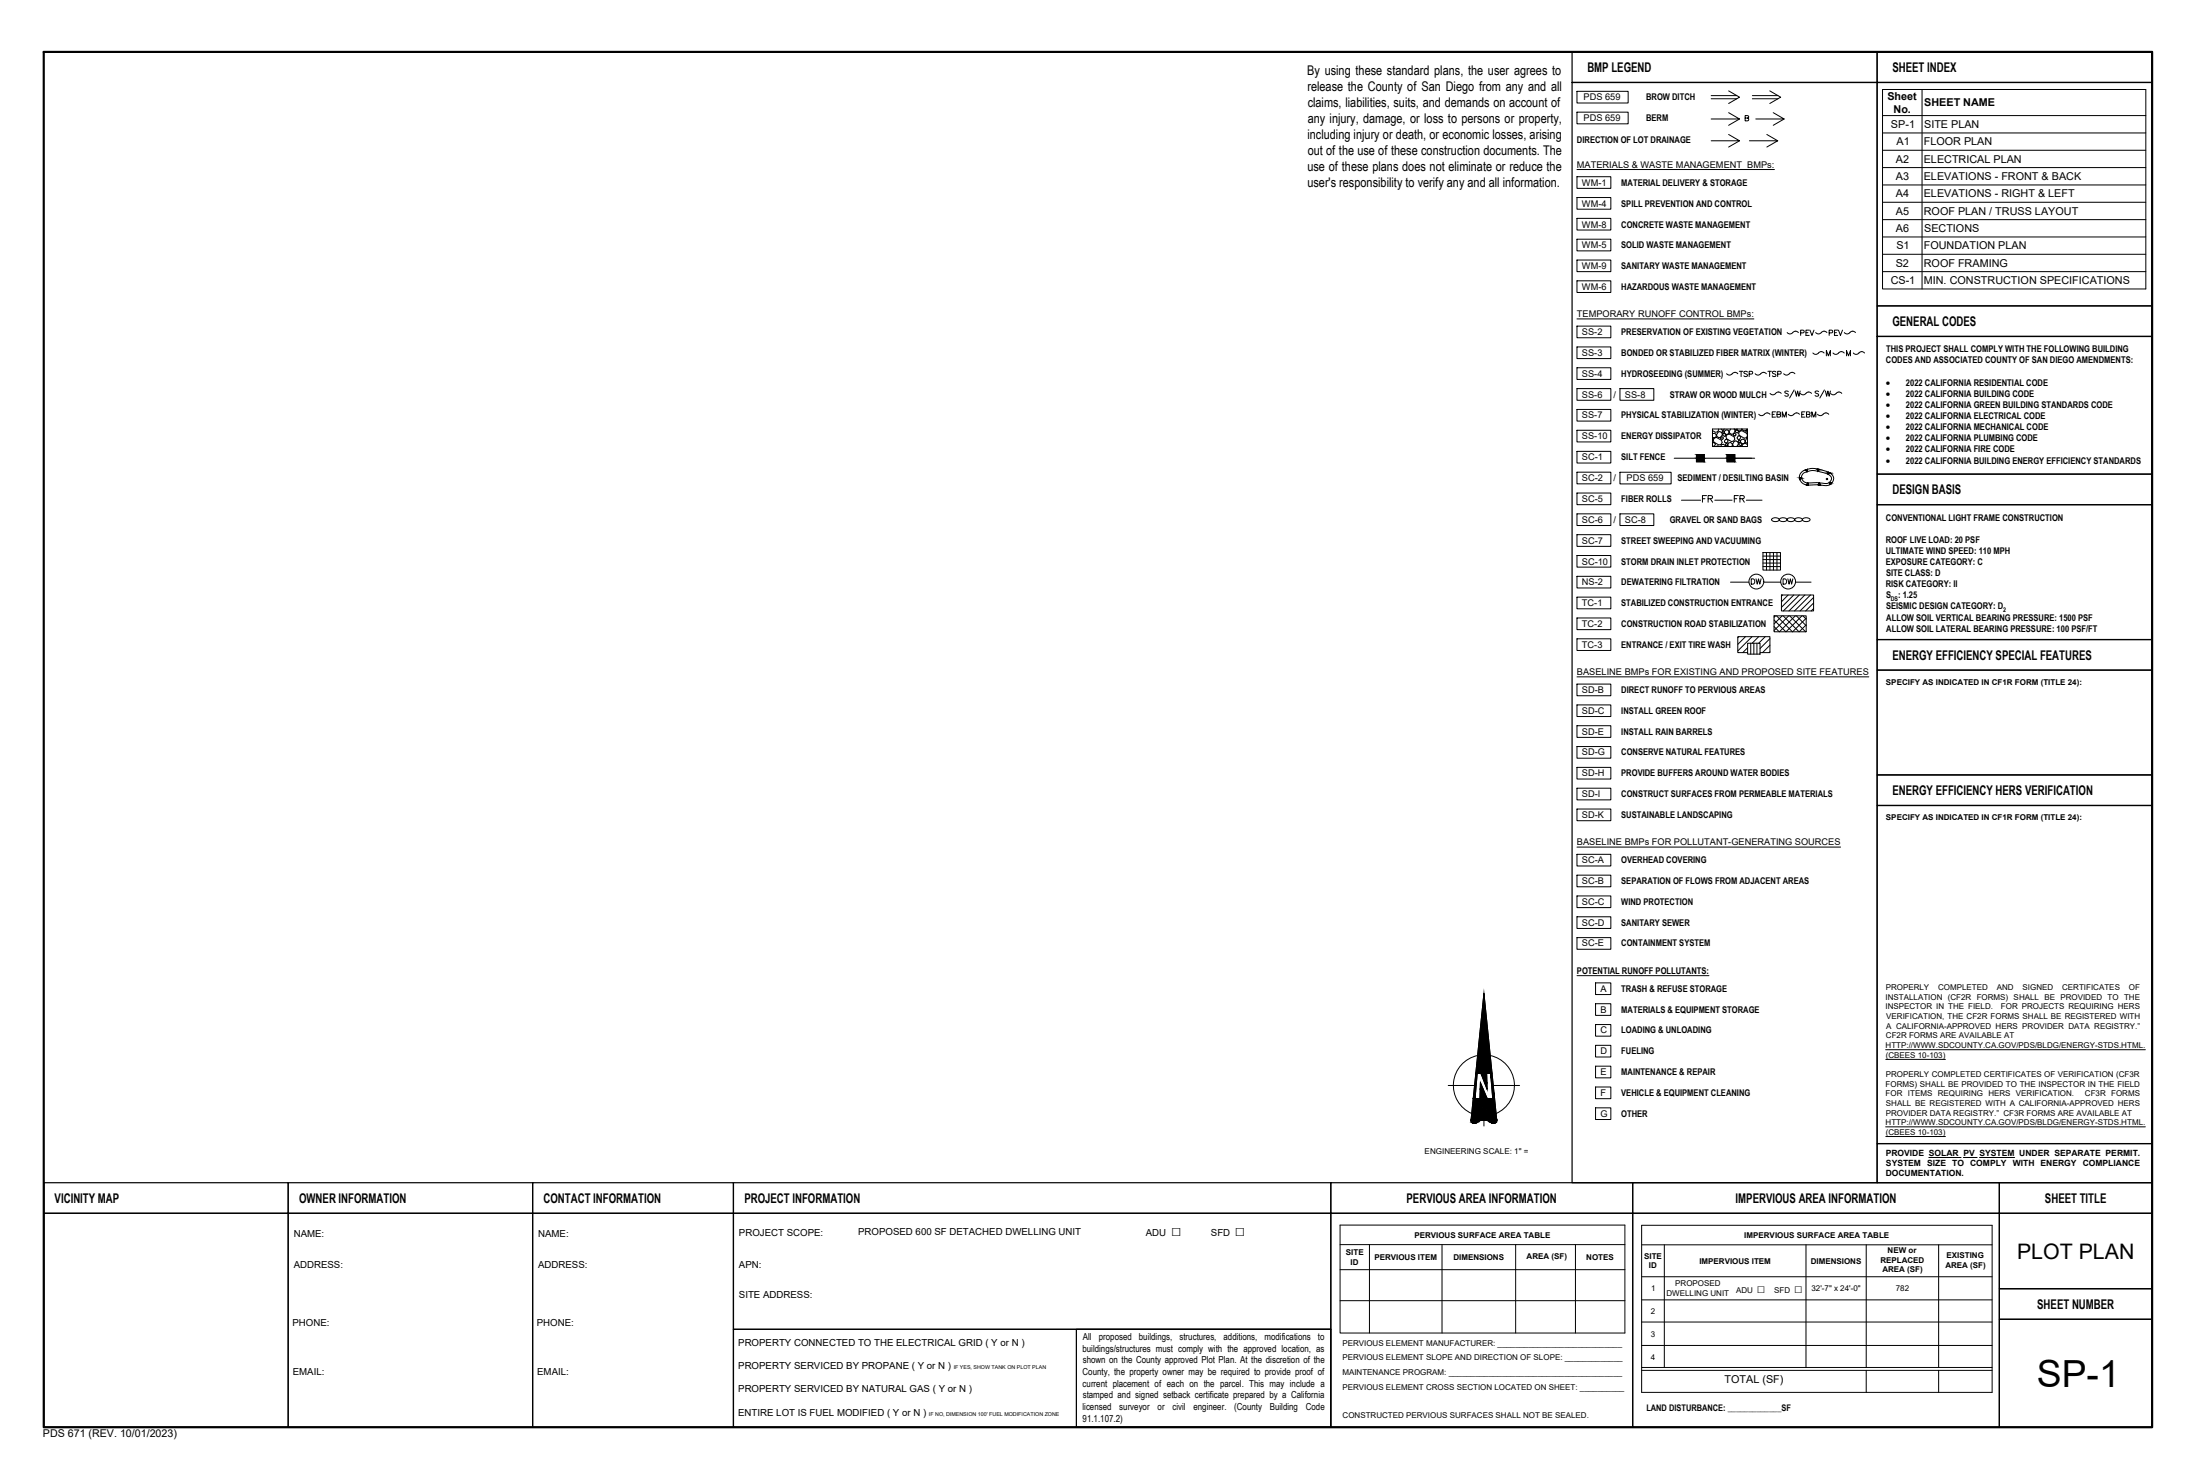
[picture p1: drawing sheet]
<svg xmlns="http://www.w3.org/2000/svg" width="914mm" height="610mm" viewBox="0 0 914 610" stroke-linecap="round" stroke-linejoin="round" font-family="sans-serif">
<path d="M18.2 21.6h876.3v571.5h-876.3z" fill="none" stroke="#000" stroke-width=".91"/>
<g fill="none" stroke="#000" stroke-width=".51">
<path d="M653.4 21.6h126.8v12.7h-126.8zM653.4 34.3h126.8v457.2h-126.8zM780.2 21.6h114.3v12.7h-114.3zM780.2 34.3h114.3v92.8h-114.3zM780.2 127.1h114.3v69.9h-114.3v-57.2h114.3h-114.3zM780.2 197h114.3v12.7h-114.3zM780.2 209.7h114.3v56.1h-114.3zM780.2 278.5h114.3v43.5h-114.3zM780.2 265.8h114.3v12.7h-114.3zM780.2 334.7h114.3v140.5h-114.3zM780.2 322h114.3v12.7h-114.3zM780.2 475.2h114.3v16.3h-114.3z"/>
<path d="M18.2 491.5h101.6v12.7h-101.6zM119.8 491.5h101.6v12.7h-101.6zM221.4 491.5h83.4v12.7h-83.4zM304.8 491.5h248.3v12.7h-248.3zM553.1 491.5h125.5v12.7h-125.5zM678.6 491.5h152.4v12.7h-152.4zM831 491.5h63.5v12.7h-63.5zM18.2 504.2h101.6v88.9h-101.6zM119.8 504.2h101.6v88.9h-101.6zM221.4 504.2h83.4v88.9h-83.4zM304.8 504.2h248.3v48.2h-248.3zM553.1 504.2h125.5v88.9h-125.5z"/>
<path d="M678.6 504.2h152.4v88.9h-152.4zM831 504.2h63.5v31.3h-63.5zM831 535.5h63.5v12.7h-63.5zM304.8 552.4h248.3v40.7h-248.3zM447.4 552.4h105.7v40.7h-105.7zM831 548.2h63.5v44.9h-63.5z"/>
</g>
<g fill="none" stroke="#000" stroke-width=".42">
<path d="M655.4 38h21.3v4.8h-21.3zM711.2 39.7h10.7M718.5 37.8l4.5 2.6-4.5 2.6M728.3 39.7h10.7M735.6 37.8l4.5 2.6-4.5 2.6M782.4 37.2h109.5v82.9h-109.5zM798.9 37.2v82.9M655.4 46.6h21.3v4.9h-21.3zM711.2 41h10.7M718.5 46.8l4.5 2.6h-11.8M718.5 55.9l4.5 2.6h-11.8M723 49.4l-4.5 2.7"/>
<path d="M723 58.5l-4.5 2.6M725.3 49.1l1.3-.1 .1-.8-1.4-.2v2.2l1.4-.2 .1-.5-.5-.4M727.1 58.5h11.8l-4.5 2.6M728.3 41h10.7M734.4 55.9l4.5 2.6M737 46.8l4.6 2.6h-11.8M741.6 49.4l-4.6 2.7M782.4 48h109.5M782.4 55.2h109.5M655.4 73.4h14.1v4.9h-14.1zM655.4 70.4h82.1M782.4 62.4h109.5"/>
<path d="M782.4 69.6h109.5M782.4 76.9h109.5M655.4 90.7h14.1v4.9h-14.1zM655.4 99.4h14.1v4.8h-14.1zM655.4 82.1h14.1v4.8h-14.1zM782.4 84.1h109.5M782.4 91.3h109.5M782.4 98.5h109.5M655.4 108.1h14.1v4.8h-14.1zM655.4 116.7h14.1v4.8h-14.1zM782.4 105.7h109.5M782.4 112.9h109.5"/>
<path d="M655.4 135.5h14.1v4.9h-14.1zM655.4 132.5h73.6M742.8 138.2a1.75 1.75 0 0 0 2.9-.4l.9-.1 .9 .5M748.4 138.3l1.3-.1 .1-.8-1.4-.2v2.2M750.6 138.2h.8M752 137.2h-1.4v2.2h1.4M752.3 137.2l.8 2.2 .9-2.2M754.7 138.2a1.75 1.75 0 0 0 2.8-.4l1-.1 .8 .5M760.3 138.3l1.2-.1 .1-.8-1.3-.2v2.2M762.5 138.2h.8M763.8 137.2h-1.3v2.2h1.3M764.1 137.2l.9 2.2 .8-2.2"/>
<path d="M766.6 138.2a1.45 1.45 0 0 0 2.3 0M768.9 138.2a1.45 1.45 0 0 1 2.3 0M655.4 144.2h14.1v4.8h-14.1zM655.4 152.8h14.1v4.9h-14.1zM717.6 155.3a1.45 1.45 0 0 0 2.4 0M720 155.3a1.45 1.45 0 0 1 2.3 0M722.9 154.3h1.5M723.7 154.3v2.2M726.3 154.6l-.5-.3-1 .3 .2 .5 1.3 .8-.5 .6-1-.3M727 155.4l1.3-.1 .1-.8-1.4-.2v2.2M729.5 155.3a1.45 1.45 0 0 0 2.3 0M731.8 155.3a1.45 1.45 0 0 1 2.4 0"/>
<path d="M734.8 154.3h1.5M735.5 154.3v2.2M738.1 154.6l-.5-.3-.9 .3 .2 .5 1.2 .8-.5 .6-.9-.3M738.9 155.4l1.2-.1 .1-.8-1.3-.2v2.2M741.4 155.3a1.45 1.45 0 0 0 2.3 0M743.7 155.3a1.45 1.45 0 0 1 2.3 0M753.5 146.7a1.75 1.75 0 0 0 2.8-.4l1-.1 .9 .5M759.1 147.9v-2.2l.8 2.2 .9-2.2v2.2M761.9 146.7a1.75 1.75 0 0 0 2.8-.4l1-.1 .8 .5M767.5 147.9v-2.2l.8 2.2 .8-2.2v2.2M770.3 146.7a1.75 1.75 0 0 0 2.9-.4l.9-.1 .9 .5M655.4 178.8h14.1v4.8h-14.1z"/>
<path d="M655.4 161.5h14.1v4.8h-14.1zM655.4 170.1h14.1v4.9h-14.1zM673.3 161.5h14.1v4.8h-14.1zM711.8 178.3h14.5v7.2h-14.5zM714.3 178.3l-.4 1.1-.9 .2-1.2-.7M715.4 178.3l.6 .5M715.7 179.8l-.9-.5-.7 .3-.7 1.1 .3 .7 .8 .5 .7-.2M715.7 179.8l.2 .7M715.8 179.9l.2-.8 .6 .1-.2 .8-.6-.1M716.4 178.7l-.5 .1M716.7 178.3l-.3 .4M719.3 178.3l-.6 1"/>
<path d="M720.7 178.3l.4 .9-.6 1.1-.7 .2-.9-.5-.2-.7M721 178.3l.7 .3M721.3 179.2l.7 .7 .3-.1M721.5 178.8l-.2 .4M721.9 178.3l-.2 .3M721.9 178.7l.6 .3-.2 .8M721.9 178.7l-.4 .1M722 178.3l.2 .5 .6 .4 .7-.3 .4-.6M723.1 179.2l.9-.2 2.1 1.1 .2 1-.4 .8-.9 .2-2.1-1.2-.2-.9zM723.9 178.3h.1M724.1 178.3l.1 .3M724.2 178.6l.8 .5 .7-.2"/>
<path d="M725.7 179.4l.5 .3M726.1 178.3l-.4 .6M726.3 179.7h.1M726.3 178.7l-.4 .1-.1 .7M731 172.1a1.75 1.75 0 0 0 2.8-.4l1-.1 .9 .6M735.7 163.5a1.45 1.45 0 0 0 2.3 0M736.6 172.2h.8M738 171.1h-1.4v2.2h1.4M738 163.5a1.45 1.45 0 0 1 2.3 0M738.6 172.2l1.2-.1 .1-.8-1.3-.2v2.2l1.3-.2 .2-.5-.6-.4M740.8 173.3v-2.2l.8 2.2 .8-2.2v2.2M743.3 172.1a1.75 1.75 0 0 0 2.8-.4l1-.1 .8 .6"/>
<path d="M743.3 162.8l-.5-.3-1 .3 .2 .5 1.3 .7-.5 .7-1-.3M745.7 162.1l-1.9 3.3M746.1 162.5l.6 2.2 .5-2.2 .5 2.2 .5-2.2M748.9 172.2h.8M750.2 171.1h-1.3v2.2h1.3M750.8 172.2l1.3-.1 .1-.8-1.4-.2v2.2l1.4-.2 .1-.5-.5-.4M752.9 163.5a1.74 1.74 0 0 0-2.8 .4l-1 .1-.8-.5M753 173.3v-2.2l.9 2.2 .8-2.2v2.2M755.4 172.1a1.45 1.45 0 0 0 2.4 0M755.9 162.8l-.5-.3-1 .3 .2 .5 1.3 .7-.5 .7-1-.3M757.8 172.2a1.45 1.45 0 0 1 2.3 0M758.3 162.1l-1.9 3.3"/>
<path d="M758.7 162.5l.5 2.2 .5-2.2 .6 2.2 .5-2.2M765.5 163.5a1.74 1.74 0 0 0-2.8 .4l-1 .1-.8-.5M655.4 187.6h14.1v4.8h-14.1zM655.4 196.2h14.1v4.9h-14.1zM673.3 196.2h21.3v4.9h-21.3zM695.9 190.4h33.4M705.1 188.9h3.2v3h-3.2zM711.8 184.2l.5-.3 .6 .7-.3 .8-.8-.1M711.8 182.6h.1M711.8 181.7l.2 .5M711.8 180.3l.7-.3 .7 .4 .2 .7-.4 .7-.7 .2-.5-.3M712 182.2l-.2 .4"/>
<path d="M712.6 182l.9-.2 2 1.2 .3 .9-.5 .8-.9 .2-2.1-1.2-.2-.9zM713.2 185.5l.8-.2 .4 .2M715.1 185.5l.4-.7 .8-.2 .8 .5 .1 .4M715.3 181.6l-.1 .7 .8 .2 .3-.4M715.7 181.5l.5 .3M715.7 181.5l-.4 .1M715.9 180.6l-.7 1.1M716.2 181.8l.1 .3M717.1 182.6l.5-.1 .6 .7M717.1 182.6l-.2 1.1M717.2 180.4l-.2 .8-.9-.2M717.2 180.4l-.9-.2-.2 .8"/>
<path d="M717.4 184.4l.6 .1M717.4 184.4l-.3 .5 .4 .4M717.6 185.5h.8M717.8 188.9h3.2v3h-3.2zM717.8 180.6l.9-.2 2.1 1.2 .2 .9-.4 .8-.9 .2-2.1-1.2-.2-.9zM718 184.5l.1 .3M718.1 184.8l-.6 .5M718.1 184.7l.4 .8M718.1 184.7l.4-.6 .7-.2 .7 .4 .2 .7-.3 .5M718.2 183.3l-.4 .6-.9-.1M720.1 184.5l.2 .8 .5 .2M720.5 180.8l.5 .3"/>
<path d="M720.5 180.9l-.1-.4 .5-.5 .5 .4-.1 .7M721.3 181.1l-.3 .1M722.3 185.3l.4 .2M722.4 185.4h-.4M722.5 184.4l-.1-.7-.9-.5-.7 .2-.6 1.2M722.5 184.4l-.5 1M722.9 184l-.1 .8 .6 .4 .3-.1 .2-.8M722.9 184.1l1 .2M723.3 183.4l-.4-.5-.5 .6M723.4 183.4l-.6 .5-.4-.5M723.4 181.4l-1-.2-.4 .7M723.4 181.4l.1 .4-.4 .7-.5 .1-.6-.7"/>
<path d="M725.4 183.1l.2 .8 .7 .4M726.1 182l-.7 1.2M726.3 184.7l-.9-.5-.9 .3-.4 1M726.3 181.9l-.2 .1M747.9 198.4l.9 .2-.7 .7M748.8 196.2a9.1 9.1 0 0 1 9.2-.7 4.4 4.4 0 0 1 4.1 3.1 3.4 3.4 0 0 1-4.7 3.1l-2.3-.3a7.6 7.6 0 0 1-6.1-.7 2.97 2.97 0 0 1-.2-4.5zM749.3 196.9a8.3 8.3 0 0 1 8.4-.5 3.5 3.5 0 0 1 3.6 2.6l-.1 .2a2.63 2.63 0 0 1-3.6 1.6l-4.3-.2a3.4 3.4 0 0 1-4.4-1.8l-.1-.8zM751.2 195.1l-.1 .9-.6-.7M755.4 194.9l.1 .9 .6-.7M759.9 196.2l-.2 .8 1.1-.4M655.4 204.9h14.1v4.8h-14.1zM655.4 213.5h14.1v4.9h-14.1z"/>
<path d="M673.3 213.5h14.1v4.9h-14.1zM698.9 207.9h7.9M707.6 207.2h1M709.3 205.9h-1.7v2.8M710 207.2l1.5-.1 .3-.6-.7-.6h-1.1v2.8M710.9 207.2l.9 1.5M712.7 207.9h7.2M720.8 207.2h1.1M722.5 205.9h-1.7v2.8M723.2 207.2l1.5-.1 .2-.9-1.7-.3v2.8M724.1 207.2l.9 1.5M725.8 207.9h6.6"/>
<path d="M736.5 215.6l1.7-.4a.83 .83 0 0 1 1 .2 .83 .83 0 0 1 0 1.1l-1.6 .2a.88 .88 0 0 1-1.1-1.1zM739.8 215.5l1.6-.3a.84 .84 0 0 1 1 .2 .84 .84 0 0 1 0 1.1l-1.7 .2a.8 .8 0 0 1-.9-.2 .8 .8 0 0 1 0-1zM742.8 215.6l1.8-.4a.84 .84 0 0 1 1 .2 .84 .84 0 0 1 0 1.1l-1.7 .2a.9 .9 0 0 1-1.1-1.1zM746 215.6l1.8-.4a.84 .84 0 0 1 1 .2 .84 .84 0 0 1 0 1.1l-1.6 .2a.9 .9 0 0 1-1.2-1.1zM749.2 215.6l1.8-.4a.84 .84 0 0 1 1 .2 .84 .84 0 0 1 0 1.1l-1.6 .2a.9 .9 0 0 1-1.2-1.1zM750.7 201.5l.7-.8 .2 .9M755.6 201.4l.6-.8 .5 .9M761.3 200.7l-.9-.3 .2 1M655.4 230.8h14.1v4.9h-14.1zM655.4 222.2h14.1v4.8h-14.1zM655.4 239.5h14.1v4.8h-14.1zM732.7 229.6h7.3v7.3h-7.3z"/>
<path d="M732.7 235.4h7.3M732.7 234h7.3M732.7 232.5h7.3M732.7 231.1h7.3M734.2 229.6v7.3M735.6 229.6v7.3M737.1 229.6v7.3M738.6 229.6v7.3M655.4 248.1h14.1v4.9h-14.1zM655.4 256.8h14.1v4.8h-14.1zM719.3 241.9h7.6M727.9 240.5h.7a1.17 1.17 0 0 1 .8 1.1 1.17 1.17 0 0 1-.8 1.1h-.7z"/>
<path d="M729.9 240.5l.5 2.2 .5-2.2 .5 2.2 .6-2.2M733.1 241.9h7.1M737.4 255.9h13.3v6.6h-13.3zM737.4 257.6l4.9 4.9M738 255.9l-.6 .6M738.4 255.9l6.6 6.6M740.4 247.2h13.4v6.7h-13.4zM740.7 255.9l-3.3 3.4M740.9 247.2l-.5 .6M741.1 240.5h.7a1.17 1.17 0 0 1 .8 1.1 1.17 1.17 0 0 1-.8 1.1h-.7zM741.1 255.9l6.6 6.6M743.1 240.5l.5 2.2 .5-2.2 .6 2.2 .5-2.2"/>
<path d="M743.2 247.2l-2.8 2.9M743.5 255.9l-6.1 6.1M743.9 255.9l6.7 6.6 .1-.1M745.6 247.2l-5.2 5.2M746.2 255.9l-6.6 6.6M746.3 241.9h6.5M746.6 255.9l4.1 4.1M747.9 247.2l-6.7 6.7M749 255.9l-6.7 6.6M749.3 255.9l1.4 1.4M750.2 247.2l-6.6 6.7M750.7 256.9l-5.6 5.6"/>
<path d="M750.7 259.6l-2.9 2.9M752.5 247.2l-6.6 6.7M753.8 248.3l-5.6 5.6M753.8 250.6l-3.3 3.3M753.8 252.9l-1 1M655.4 265.5h14.1v4.8h-14.1zM722.7 264.6l-.4 .4M725.5 264.6l-3.2 3.2M726.4 271.2h-4.1v-6.6h13.3v6.6h-4.1M726.4 267.3h5.1v4.5h-5.1zM726.4 269.2l-2.1 2M727.7 267.3v4.5"/>
<path d="M728.2 264.6l-5.9 5.9M729 267.3v4.5M730.3 267.3v4.5M731 264.6l-2.8 2.7M733.7 264.6l-2.7 2.7M735.6 265.4l-4.1 4.1M735.6 268.1l-3 3.1M735.6 270.9l-.3 .3M737.4 260.4l2.1 2.1M655.4 284.3h14.1v4.8h-14.1zM655.4 292.9h14.1v4.9h-14.1zM655.4 281.3h121.4"/>
<path d="M655.4 318.9h14.1v4.8h-14.1zM655.4 301.6h14.1v4.8h-14.1zM655.4 310.2h14.1v4.9h-14.1zM655.4 327.5h14.1v4.9h-14.1zM655.4 336.2h14.1v4.8h-14.1zM655.4 355h14.1v4.9h-14.1zM655.4 352h109.6M655.4 363.7h14.1v4.8h-14.1zM655.4 372.3h14.1v4.8h-14.1zM655.4 389.6h14.1v4.9h-14.1zM655.4 381h14.1v4.8h-14.1zM655.4 405.4h54.9"/>
<path d="M663.2 408.4h6.3v4.9h-6.3zM663.2 417.1h6.3v4.8h-6.3zM614.1 438.6a12.7 12.7 0 0 0-10 11.2 12.7 12.7 0 0 0 7.6 12.9M619.4 438.6a12.7 12.7 0 0 1 10 11.2 12.7 12.7 0 0 1-7.6 12.9M663.2 425.7h6.3v4.9h-6.3zM663.2 434.4h6.3v4.8h-6.3zM783.7 436.2h108M601.9 451.1h11M614 445.9h1.5l2.6 6.7-.2-6.7h1.6l.9 10.6h-2.3l-2.8-6.6-.2 6.6h-2zM620.6 451.1h11M663.2 451.7h6.3v4.8h-6.3zM663.2 443h6.3v4.9h-6.3z"/>
<path d="M783.8 440.2h24.8M622 465.1a1.56 1.56 0 0 1-1 1.7 1.56 1.56 0 0 1-1.9-.8l-2.3-.5M622.1 465.1l-5.3-52.3-5.3 52.3a1.56 1.56 0 0 0 1 1.7 1.56 1.56 0 0 0 1.9-.8l.9-.4 1.5-.1v2.4M663.2 460.4h6.3v4.8h-6.3zM783.7 468.2h108M783.8 472.3h24.8M801.7 481h13.4M816.1 481h5.7M822.8 481h14.6M557 509.1h118.4v44.8h-118.4zM557 517.2h118.4M569.2 517.2v36.7"/>
<path d="M599.4 517.2v36.7M630 517.2v36.7M654.8 517.2v36.7M682.3 509.2h145.7v69.4h-145.7zM682.3 517.3h145.7M691.7 517.3v50.9M750.6 517.3v50.9M775.7 517.3v50.9M805.8 517.3v50.9M557 527.6h118.4M682.3 530.5h145.7M557 540.5h118.4"/>
<path d="M682.3 540.2h145.7M682.3 549.4h145.7M682.3 559.1h145.7M682.3 568.2h145.7M682.3 569.4h145.7M775.7 569.4v9.2M805.8 569.4v9.2"/>
<circle cx="717.7" cy="179.6" r=".98"/>
<circle cx="724.4" cy="183.5" r=".98"/>
<circle cx="759.3" cy="199.1" r=".29"/>
<circle cx="730" cy="241.7" r="3.1"/>
<circle cx="743.2" cy="241.7" r="3.1"/>
</g>
<g fill="#000" stroke="#000" stroke-width=".42">
<path d="M747.9 198.4l.9 .2h-.9zM747.9 198.6h.9l-.2 .3zM750.5 195.3h.7l-.1 .5zM755.4 194.9l.7 .2zM755.4 195.1h.7l-.2 .2zM759.8 196.4l1 .2zM759.9 196.2l.4 .2h-.5zM751.2 201.5h.4zM756.2 201.5h.5zM760.4 200.4l.5 .2zM760.5 200.7h.8l-.3 .4zM616.8 412.8l3.3 33.1h-6.7z"/>
<path d="M615.3 449.9l1.2 2.7h-1.3zM615.5 445.9h2.4l.1 4zM612.6 466.8h.4zM616.3 465.5h1zM620.4 466.8h.6z"/>
<path d="M705.1 188.9l3.2 1.5v-1.5zM705.1 188.9l3.2 1.5h-3.2z"/>
<path d="M705.1 190.4l3.2 1.5v-1.5zM705.1 190.4l3.2 1.5h-3.2z"/>
<path d="M717.8 188.9l3.2 1.5v-1.5zM717.8 188.9l3.2 1.5h-3.2z"/>
<path d="M717.8 190.4l3.2 1.5v-1.5zM717.8 190.4l3.2 1.5h-3.2z"/>
<path d="M747.9 198.6l.7 .3zM748 198.9h.6l-.5 .4z"/>
<path d="M750.5 195.3l.6 .5zM750.9 195.8l.2 .2z"/>
<path d="M751.2 195.1v.2zM750.5 195.3l.7-.2v.2z"/>
<path d="M755.4 195.1l.5 .2zM755.4 195.3h.5l-.4 .5z"/>
<path d="M755.4 195.1h.7zM755.4 195.1h.7z"/>
<path d="M759.8 196.4v.2h1zM759.8 196.6h1l-1.1 .4z"/>
<path d="M751.4 200.7l.2 .8zM751.4 200.7l.2 .8h-.9z"/>
<path d="M750.7 201.5h.9zM750.7 201.5h.9z"/>
<path d="M756.1 200.7l.5 .7zM756.1 200.7l.5 .7h-1z"/>
<path d="M755.6 201.4l1 .1zM755.6 201.4l1 .1z"/>
<path d="M760.5 200.7v.4h.5zM760.5 201.1h.5l-.4 .3z"/>
<path d="M760.4 200.6l.9 .1zM760.4 200.6l.9 .1z"/>
<path d="M613.4 445.9h4.5zM613.4 445.9h4.5z"/>
<path d="M613.4 445.9l-.3 10.6 .9-10.6zM613.4 445.9l-.3 10.6h-.8z"/>
<path d="M615.5 445.9l1.5 4h1zM617 449.9h1l.1 2.7z"/>
<path d="M615.2 452.6l2.9 3.9-1.6-3.9zM615.2 452.6l2.9 3.9h-3z"/>
<path d="M617.9 445.9h2.2zM617.9 445.9h2.2z"/>
<path d="M619.5 445.9l1.7 10.6-1.1-10.6zM619.5 445.9l1.7 10.6h-.8z"/>
<path d="M612.3 456.5l9.8 8.6-.9-8.6zM612.3 456.5l9.8 8.6h-10.6z"/>
<path d="M612.5 466.8h.6zM612.5 466.8h.5z"/>
<path d="M612.4 466.7h.8zM612.4 466.7l.7 .1z"/>
<path d="M612.1 466.6h1.4zM612.1 466.6l1.1 .1z"/>
<path d="M612.1 466.6h1.5zM612.1 466.6h1.4z"/>
<path d="M611.9 466.5h1.9zM611.9 466.5l1.7 .1z"/>
<path d="M611.8 466.3h2.2zM611.8 466.3l2 .2z"/>
<path d="M611.7 466.3h2.4zM611.7 466.3h2.3z"/>
<path d="M611.6 466.1l2.5 .2 .2-.2zM611.6 466.1l2.5 .2h-2.4z"/>
<path d="M611.6 466h2.8zM611.6 466l2.7 .1z"/>
<path d="M611.5 465.8l2.9 .2 .3-.2zM611.5 465.8l2.9 .2z"/>
<path d="M611.5 465.8h3.3zM611.5 465.8h3.2z"/>
<path d="M611.4 465.6h3.9zM611.4 465.6l3.4 .2z"/>
<path d="M611.4 465.6h4zM611.4 465.6h3.9z"/>
<path d="M611.4 465.5h4.4zM611.4 465.5h4.6z"/>
<path d="M611.4 465.5h4.4zM611.4 465.5l4 .1z"/>
<path d="M611.4 465.5h4.9zM611.4 465.5h4.6z"/>
<path d="M620.4 466.8h.5zM620.5 466.8h.4z"/>
<path d="M620.3 466.7h.9zM620.3 466.7l.7 .1z"/>
<path d="M620 466.6h1.4zM620 466.6l1.2 .1z"/>
<path d="M620 466.6h1.5zM620 466.6h1.4z"/>
<path d="M619.8 466.5h1.8zM619.8 466.5l1.7 .1z"/>
<path d="M619.5 466.3h2.2zM619.5 466.3l2.1 .2z"/>
<path d="M619.5 466.3h2.3zM619.5 466.3h2.2z"/>
<path d="M619.2 466.1l2.6 .2 .1-.2zM619.2 466.1l2.6 .2z"/>
<path d="M619.1 466h2.9zM619.1 466l2.8 .1z"/>
<path d="M618.8 465.8l3.2 .2v-.2zM618.8 465.8l3.2 .2z"/>
<path d="M611.5 465.1l10.6 .2v-.2zM611.5 465.1l10.6 .2h-10.7z"/>
<path d="M618.7 465.8h3.4zM618.7 465.8h3.3z"/>
<path d="M618.2 465.6h3.9zM618.2 465.6l3.9 .2z"/>
<path d="M611.4 465.3l10.7 .2zM611.4 465.3l10.7 .2z"/>
<path d="M617.3 465.5h4.8zM617.3 465.5h4.8z"/>
<path d="M617.7 465.5l4.4 .1zM617.7 465.5l4.4 .1z"/>
<path d="M618.1 465.6h4zM618.1 465.6h4z"/>
</g>
<text font-size="15.5" x="846.6" y="576.2">SP-1</text>
<text font-size="8.9" x="838.4" y="523">PLOT PLAN</text>
<g font-size="7.1">
<text x="486.7" y="513.4">□</text>
<text x="513.3" y="513.4">□</text>
</g>
<g font-size="5.9">
<text x="730.2" y="537.4">□</text>
<text x="745.7" y="537.4">□</text>
</g>
<g font-size="5.5">
<text x="659.8" y="29.9">BMP LEGEND</text>
<text x="786.6" y="29.9">SHEET INDEX</text>
<text x="543.3" y="31.1">By using these standard plans, the user agrees to</text>
<text x="543.4" y="37.7">release the County of San Diego from any and all</text>
<text x="543.5" y="44.4">claims, liabilities, suits, and demands on account of</text>
<text x="543.5" y="51.1">any injury, damage, or loss to persons or property,</text>
<text x="543.4" y="57.7">including injury or death, or economic losses, arising</text>
<text x="543.5" y="64.3">out of the use of these construction documents. The</text>
<text x="543.4" y="71">use of these plans does not eliminate or reduce the</text>
<text x="543.4" y="77.7">user's responsibility to verify any and all information.</text>
<text x="786.6" y="135.4">GENERAL CODES</text>
<text x="786.6" y="205.4">DESIGN BASIS</text>
<text x="786.6" y="274.1">ENERGY EFFICIENCY SPECIAL FEATURES</text>
<text x="786.6" y="330.3">ENERGY EFFICIENCY HERS VERIFICATION</text>
<text x="22.7" y="499.7">VICINITY MAP</text>
<text x="124.3" y="499.7">OWNER INFORMATION</text>
<text x="225.9" y="499.7">CONTACT INFORMATION</text>
<text x="309.4" y="499.7">PROJECT INFORMATION</text>
<text x="584.6" y="499.8">PERVIOUS AREA INFORMATION</text>
<text x="721.4" y="499.8">IMPERVIOUS AREA INFORMATION</text>
<text x="850" y="499.8">SHEET TITLE</text>
<text x="846.8" y="543.9">SHEET NUMBER</text>
</g>
<g font-size="4.5">
<text x="784.5" y="41.6">Sheet</text>
<text x="787" y="46.9">No.</text>
<text x="799.8" y="44.2">SHEET NAME</text>
<text x="786" y="53.2">SP-1</text>
<text x="799.7" y="53.2">SITE PLAN</text>
<text x="788.3" y="60.5">A1</text>
<text x="799.6" y="60.5">FLOOR PLAN</text>
<text x="788" y="67.7">A2</text>
<text x="799.6" y="67.6">ELECTRICAL PLAN</text>
<text x="788" y="74.8">A3</text>
<text x="799.6" y="74.8">ELEVATIONS - FRONT &amp; BACK</text>
<text x="788" y="82.1">A4</text>
<text x="799.6" y="82.1">ELEVATIONS - RIGHT &amp; LEFT</text>
<text x="788" y="89.2">A5</text>
<text x="799.6" y="89.3">ROOF PLAN / TRUSS LAYOUT</text>
<text x="788" y="96.5">A6</text>
<text x="799.7" y="96.5">SECTIONS</text>
<text x="788.2" y="103.7">S1</text>
<text x="799.6" y="103.7">FOUNDATION PLAN</text>
<text x="787.9" y="110.9">S2</text>
<text x="799.6" y="110.9">ROOF FRAMING</text>
<text x="785.8" y="118.1">CS-1</text>
<text x="799.6" y="118.1">MIN. CONSTRUCTION SPECIFICATIONS</text>
<text x="716.8" y="574.9">TOTAL (SF)</text>
</g>
<text font-size="4.4" x="17.8" y="597.2">PDS 671 (REV. 10/01/2023)</text>
<g font-size="4">
<text x="783.8" y="160.2">·</text>
<text x="783.8" y="164.9">·</text>
<text x="783.8" y="169.5">·</text>
<text x="783.8" y="174.1">·</text>
<text x="783.8" y="178.7">·</text>
<text x="783.8" y="183.4">·</text>
<text x="783.8" y="188">·</text>
<text x="783.8" y="192.6">·</text>
<text x="122.1" y="514">NAME:</text>
<text x="223.7" y="514">NAME:</text>
<text x="307.1" y="513.5">PROJECT SCOPE:</text>
<text x="356.7" y="513.2">PROPOSED 600 SF DETACHED DWELLING UNIT</text>
<text x="476.2" y="513.4">ADU</text>
<text x="503.3" y="513.4">SFD</text>
<text x="122.1" y="526.7">ADDRESS:</text>
<text x="223.7" y="526.7">ADDRESS:</text>
<text x="307.1" y="526.7">APN:</text>
<text x="307.1" y="539.4">SITE ADDRESS:</text>
<text x="121.5" y="551.1">PHONE:</text>
<text x="223.1" y="551.1">PHONE:</text>
<text x="450.1" y="556.8">All</text>
<text x="456.7" y="556.8">proposed</text>
<text x="473.4" y="556.8">buildings,</text>
<text x="490.2" y="556.8">structures,</text>
<text x="508.6" y="556.8">additions,</text>
<text x="525.6" y="556.8">modifications</text>
<text x="547.8" y="556.8">to</text>
<text x="306.8" y="559.2">PROPERTY CONNECTED TO THE ELECTRICAL GRID ( Y or N )</text>
<text x="449.9" y="561.7">buildings/structures must comply with the approved location, as</text>
<text x="306.8" y="568.9">PROPERTY SERVICED BY PROPANE ( Y or N )</text>
<text x="450" y="566.5">shown on the County approved Plot Plan. At the discretion of the</text>
<text x="121.7" y="571.4">EMAIL:</text>
<text x="223.3" y="571.4">EMAIL:</text>
<text x="450" y="571.4">County, the property owner may be required to provide proof of</text>
<text x="306.8" y="578.6">PROPERTY SERVICED BY NATURAL GAS ( Y or N )</text>
<text x="450" y="576.2">current placement of each on the parcel. This may include a</text>
<text x="450" y="581">stamped and signed setback certificate prepared by a California</text>
<text x="449.9" y="585.9">licensed</text>
<text x="465.2" y="585.9">surveyor</text>
<text x="481.1" y="585.9">or</text>
<text x="487.3" y="585.9">civil</text>
<text x="496.1" y="585.9">engineer.</text>
<text x="513" y="585.9">(County</text>
<text x="527.8" y="585.9">Building</text>
<text x="542.7" y="585.9">Code</text>
<text x="306.8" y="588.3">ENTIRE LOT IS FUEL MODIFIED ( Y or N )</text>
<text x="450" y="590.7">91.1.107.2)</text>
</g>
<g font-size="3.8">
<text x="658.2" y="41.7">PDS 659</text>
<text x="684.2" y="41.7">BROW DITCH</text>
<text x="658.2" y="50.4">PDS 659</text>
<text x="684.2" y="50.4">BERM</text>
<text x="655.4" y="59.5">DIRECTION OF LOT DRAINAGE</text>
<text x="655.4" y="69.6">MATERIALS &amp; WASTE MANAGEMENT BMPs:</text>
<text x="657.5" y="77.2">WM-1</text>
<text x="673.9" y="77.4">MATERIAL DELIVERY &amp; STORAGE</text>
<text x="657.5" y="85.9">WM-4</text>
<text x="673.9" y="86.1">SPILL PREVENTION AND CONTROL</text>
<text x="657.5" y="94.6">WM-8</text>
<text x="673.9" y="94.6">CONCRETE WASTE MANAGEMENT</text>
<text x="657.5" y="103.1">WM-5</text>
<text x="673.9" y="103.1">SOLID WASTE MANAGEMENT</text>
<text x="657.5" y="111.9">WM-9</text>
<text x="673.9" y="111.9">SANITARY WASTE MANAGEMENT</text>
<text x="657.5" y="120.5">WM-6</text>
<text x="673.9" y="120.5">HAZARDOUS WASTE MANAGEMENT</text>
<text x="655.4" y="131.7">TEMPORARY RUNOFF CONTROL BMPs:</text>
<text x="657.5" y="139.2">SS-2</text>
<text x="673.9" y="139.2">PRESERVATION OF EXISTING VEGETATION</text>
<text x="657.5" y="147.8">SS-3</text>
<text x="673.9" y="147.8">BONDED OR STABILIZED FIBER MATRIX (WINTER)</text>
<text x="783.9" y="146.4">THIS PROJECT SHALL COMPLY WITH THE FOLLOWING BUILDING</text>
<text x="783.9" y="151">CODES AND ASSOCIATED COUNTY OF SAN DIEGO AMENDMENTS:</text>
<text x="657.5" y="156.5">SS-4</text>
<text x="673.9" y="156.5">HYDROSEEDING (SUMMER)</text>
<text x="792.2" y="160.2">2022 CALIFORNIA RESIDENTIAL CODE</text>
<text x="657.5" y="165.3">SS-6</text>
<text x="670.7" y="165.3">/</text>
<text x="675.4" y="165.3">SS-8</text>
<text x="694" y="165.3">STRAW OR WOOD MULCH</text>
<text x="792.2" y="164.9">2022 CALIFORNIA BUILDING CODE</text>
<text x="657.5" y="173.8">SS-7</text>
<text x="673.9" y="173.8">PHYSICAL STABILIZATION (WINTER)</text>
<text x="792.2" y="169.5">2022 CALIFORNIA GREEN BUILDING STANDARDS CODE</text>
<text x="792.2" y="174.1">2022 CALIFORNIA ELECTRICAL CODE</text>
<text x="792.2" y="178.7">2022 CALIFORNIA MECHANICAL CODE</text>
<text x="657.5" y="182.6">SS-10</text>
<text x="673.9" y="182.6">ENERGY DISSIPATOR</text>
<text x="792.2" y="183.4">2022 CALIFORNIA PLUMBING CODE</text>
<text x="657.5" y="191.2">SC-1</text>
<text x="673.9" y="191.2">SILT FENCE</text>
<text x="792.2" y="188">2022 CALIFORNIA FIRE CODE</text>
<text x="792.2" y="192.6">2022 CALIFORNIA BUILDING ENERGY EFFICIENCY STANDARDS</text>
<text x="657.5" y="199.9">SC-2</text>
<text x="670.7" y="200">/</text>
<text x="676.1" y="200">PDS 659</text>
<text x="697.3" y="199.9">SEDIMENT / DESILTING BASIN</text>
<text x="657.5" y="208.7">SC-5</text>
<text x="673.9" y="208.7">FIBER ROLLS</text>
<text x="657.5" y="217.3">SC-6</text>
<text x="670.7" y="217.3">/</text>
<text x="675.4" y="217.3">SC-8</text>
<text x="694" y="217.3">GRAVEL OR SAND BAGS</text>
<text x="783.9" y="216.3">CONVENTIONAL LIGHT FRAME CONSTRUCTION</text>
<text x="657.5" y="226">SC-7</text>
<text x="673.9" y="226">STREET SWEEPING AND VACUUMING</text>
<text x="783.8" y="225.5">ROOF LIVE LOAD: 20 PSF</text>
<text x="783.8" y="230.1">ULTIMATE WIND SPEED: 110 MPH</text>
<text x="657.5" y="234.7">SC-10</text>
<text x="673.9" y="234.7">STORM DRAIN INLET PROTECTION</text>
<text x="783.8" y="234.8">EXPOSURE CATEGORY: C</text>
<text x="783.9" y="239.4">SITE CLASS: D</text>
<text x="657.5" y="243.3">NS-2</text>
<text x="673.9" y="243.3">DEWATERING FILTRATION</text>
<text x="783.8" y="244">RISK CATEGORY: II</text>
<text x="657.5" y="251.9">TC-1</text>
<text x="673.9" y="251.9">STABILIZED CONSTRUCTION ENTRANCE</text>
<text x="783.9" y="248.6">S</text>
<text x="788.9" y="248.6">: 1.25</text>
<text x="783.9" y="253.2">SEISMIC DESIGN CATEGORY: D</text>
<text x="784" y="257.9">ALLOW SOIL VERTICAL BEARING PRESSURE: 1500 PSF</text>
<text x="657.5" y="260.6">TC-2</text>
<text x="673.9" y="260.6">CONSTRUCTION ROAD STABILIZATION</text>
<text x="784" y="262.5">ALLOW SOIL LATERAL BEARING PRESSURE: 100 PSF/FT</text>
<text x="657.5" y="269.2">TC-3</text>
<text x="673.9" y="269.2">ENTRANCE / EXIT TIRE WASH</text>
<text x="655.4" y="280.5">BASELINE BMPs FOR EXISTING AND PROPOSED SITE FEATURES</text>
<text x="657.5" y="288">SD-B</text>
<text x="673.9" y="288">DIRECT RUNOFF TO PERVIOUS AREAS</text>
<text x="657.5" y="296.6">SD-C</text>
<text x="673.9" y="296.6">INSTALL GREEN ROOF</text>
<text x="657.5" y="305.3">SD-E</text>
<text x="673.9" y="305.3">INSTALL RAIN BARRELS</text>
<text x="657.5" y="313.9">SD-G</text>
<text x="673.9" y="313.9">CONSERVE NATURAL FEATURES</text>
<text x="657.5" y="322.6">SD-H</text>
<text x="673.9" y="322.6">PROVIDE BUFFERS AROUND WATER BODIES</text>
<text x="657.5" y="331.2">SD-I</text>
<text x="673.9" y="331.2">CONSTRUCT SURFACES FROM PERMEABLE MATERIALS</text>
<text x="657.5" y="339.9">SD-K</text>
<text x="673.9" y="339.9">SUSTAINABLE LANDSCAPING</text>
<text x="655.4" y="351.2">BASELINE BMPs FOR POLLUTANT-GENERATING SOURCES</text>
<text x="657.5" y="358.7">SC-A</text>
<text x="673.9" y="358.7">OVERHEAD COVERING</text>
<text x="657.5" y="367.3">SC-B</text>
<text x="673.9" y="367.3">SEPARATION OF FLOWS FROM ADJACENT AREAS</text>
<text x="657.5" y="376">SC-C</text>
<text x="673.9" y="376">WIND PROTECTION</text>
<text x="657.5" y="384.6">SC-D</text>
<text x="673.9" y="384.6">SANITARY SEWER</text>
<text x="657.5" y="393.3">SC-E</text>
<text x="673.9" y="393.3">CONTAINMENT SYSTEM</text>
<text x="655.4" y="404.6">POTENTIAL RUNOFF POLLUTANTS:</text>
<text x="665.2" y="412.1">A</text>
<text x="673.9" y="412.1">TRASH &amp; REFUSE STORAGE</text>
<text x="665.2" y="420.8">B</text>
<text x="673.9" y="420.8">MATERIALS &amp; EQUIPMENT STORAGE</text>
<text x="665.2" y="429.4">C</text>
<text x="673.9" y="429.4">LOADING &amp; UNLOADING</text>
<text x="665.2" y="438.1">D</text>
<text x="673.9" y="438.1">FUELING</text>
<text x="665.2" y="446.7">E</text>
<text x="673.9" y="446.7">MAINTENANCE &amp; REPAIR</text>
<text x="665.2" y="455.4">F</text>
<text x="673.9" y="455.4">VEHICLE &amp; EQUIPMENT CLEANING</text>
<text x="665.2" y="464">G</text>
<text x="673.9" y="464">OTHER</text>
<text x="684.3" y="586.5">LAND DISTURBANCE: _____________SF</text>
</g>
<g font-size="3.5">
<text x="783.8" y="480.3">PROVIDE SOLAR PV SYSTEM UNDER SEPARATE PERMIT.</text>
<text x="783.9" y="484.5">SYSTEM</text>
<text x="801" y="484.5">SIZE</text>
<text x="811.4" y="484.5">TO</text>
<text x="818.9" y="484.5">COMPLY</text>
<text x="836.5" y="484.5">WITH</text>
<text x="848.1" y="484.5">ENERGY</text>
<text x="865.7" y="484.5">COMPLIANCE</text>
<text x="783.8" y="488.8">DOCUMENTATION.</text>
</g>
<g font-size="3.3">
<text x="783.9" y="284.7">SPECIFY AS INDICATED IN CF1R FORM (TITLE 24):</text>
<text x="783.9" y="340.9">SPECIFY AS INDICATED IN CF1R FORM (TITLE 24):</text>
<text x="783.8" y="411.4">PROPERLY</text>
<text x="805.6" y="411.4">COMPLETED</text>
<text x="830" y="411.4">AND</text>
<text x="840.7" y="411.4">SIGNED</text>
<text x="857.1" y="411.4">CERTIFICATES</text>
<text x="884.9" y="411.4">OF</text>
<text x="783.7" y="415.5">INSTALLATION (CF2R FORMS) SHALL BE PROVIDED TO THE</text>
<text x="783.7" y="419.5">INSPECTOR IN THE FIELD.</text>
<text x="831.7" y="419.5">FOR PROJECTS REQUIRING HERS</text>
<text x="784" y="423.5">VERIFICATION, THE CF2R FORMS SHALL BE REGISTERED WITH</text>
<text x="783.8" y="431.5">CF2R FORMS ARE AVAILABLE AT</text>
<text x="784" y="427.5">A CALIFORNIA-APPROVED HERS PROVIDER DATA REGISTRY.”</text>
<text x="783.7" y="435.5">HTTP://WWW.SDCOUNTY.CA.GOV/PDS/BLDG/ENERGY-STDS.HTML.</text>
<text x="783.8" y="439.5">(CBEES 10-103)</text>
<text x="783.8" y="447.5">PROPERLY COMPLETED CERTIFICATES OF VERIFICATION (CF3R</text>
<text x="783.7" y="451.5">FORMS) SHALL BE PROVIDED TO THE INSPECTOR IN THE FIELD</text>
<text x="783.7" y="455.5">FOR ITEMS REQUIRING HERS VERIFICATION.</text>
<text x="866.6" y="455.5">CF3R FORMS</text>
<text x="783.9" y="459.5">SHALL BE REGISTERED WITH A CALIFORNIA-APPROVED HERS</text>
<text x="783.7" y="467.6">HTTP://WWW.SDCOUNTY.CA.GOV/PDS/BLDG/ENERGY-STDS.HTML.</text>
<text x="783.8" y="463.5">PROVIDER DATA REGISTRY.” CF3R FORMS ARE AVAILABLE AT</text>
<text x="783.8" y="471.6">(CBEES 10-103)</text>
<text x="592.1" y="479.4">ENGINEERING SCALE: 1&quot; =</text>
<text x="587.9" y="514.3">PERVIOUS SURFACE AREA TABLE</text>
<text x="725" y="514.4">IMPERVIOUS SURFACE AREA TABLE</text>
<text x="559.4" y="521.6">SITE</text>
<text x="784.6" y="520.7">NEW or</text>
<text x="561.4" y="525.6">ID</text>
<text x="571.2" y="523.6">PERVIOUS ITEM</text>
<text x="604.1" y="523.6">DIMENSIONS</text>
<text x="634.5" y="523.2">AREA (SF)</text>
<text x="659.3" y="523.6">NOTES</text>
<text x="683.4" y="523.1">SITE</text>
<text x="685.4" y="527.1">ID</text>
<text x="706.3" y="525.1">IMPERVIOUS ITEM</text>
<text x="752.6" y="525.1">DIMENSIONS</text>
<text x="781.5" y="524.7">REPLACED</text>
<text x="808.6" y="526.8">AREA (SF)</text>
<text x="809.1" y="522.8">EXISTING</text>
<text x="782.4" y="528.8">AREA (SF)</text>
<text x="686.2" y="536.6">1</text>
<text x="692.6" y="538.5">DWELLING UNIT</text>
<text x="696.3" y="534.5">PROPOSED</text>
<text x="721.6" y="537.4">ADU</text>
<text x="737.5" y="537.4">SFD</text>
<text x="752.9" y="536.5">32'-7&quot; x 24'-0&quot;</text>
<text x="788" y="536.5">782</text>
<text x="686.2" y="546">2</text>
<text x="686.1" y="555.4">3</text>
<text x="558" y="559.3">PERVIOUS ELEMENT MANUFACTURER: ____________________________</text>
<text x="558" y="565.3">PERVIOUS ELEMENT SLOPE AND DIRECTION OF SLOPE: _____________</text>
<text x="686.2" y="565.2">4</text>
<text x="558" y="571.4">MAINTENANCE PROGRAM: _______________________________________</text>
<text x="558" y="577.4">PERVIOUS ELEMENT CROSS SECTION LOCATED ON SHEET: __________</text>
<text x="558" y="589.4">CONSTRUCTED PERVIOUS SURFACES SHALL NOT BE SEALED.</text>
</g>
<g font-size="2.7">
<text x="785.8" y="249.6">DS</text>
<text x="832.6" y="254.1">2</text>
</g>
<g font-size="2.2">
<text x="396.4" y="568.9">IF YES, SHOW TANK ON PLOT PLAN</text>
<text x="386.1" y="588.3">IF NO, DIMENSION 100' FUEL MODIFICATION ZONE</text>
</g>
</svg>
